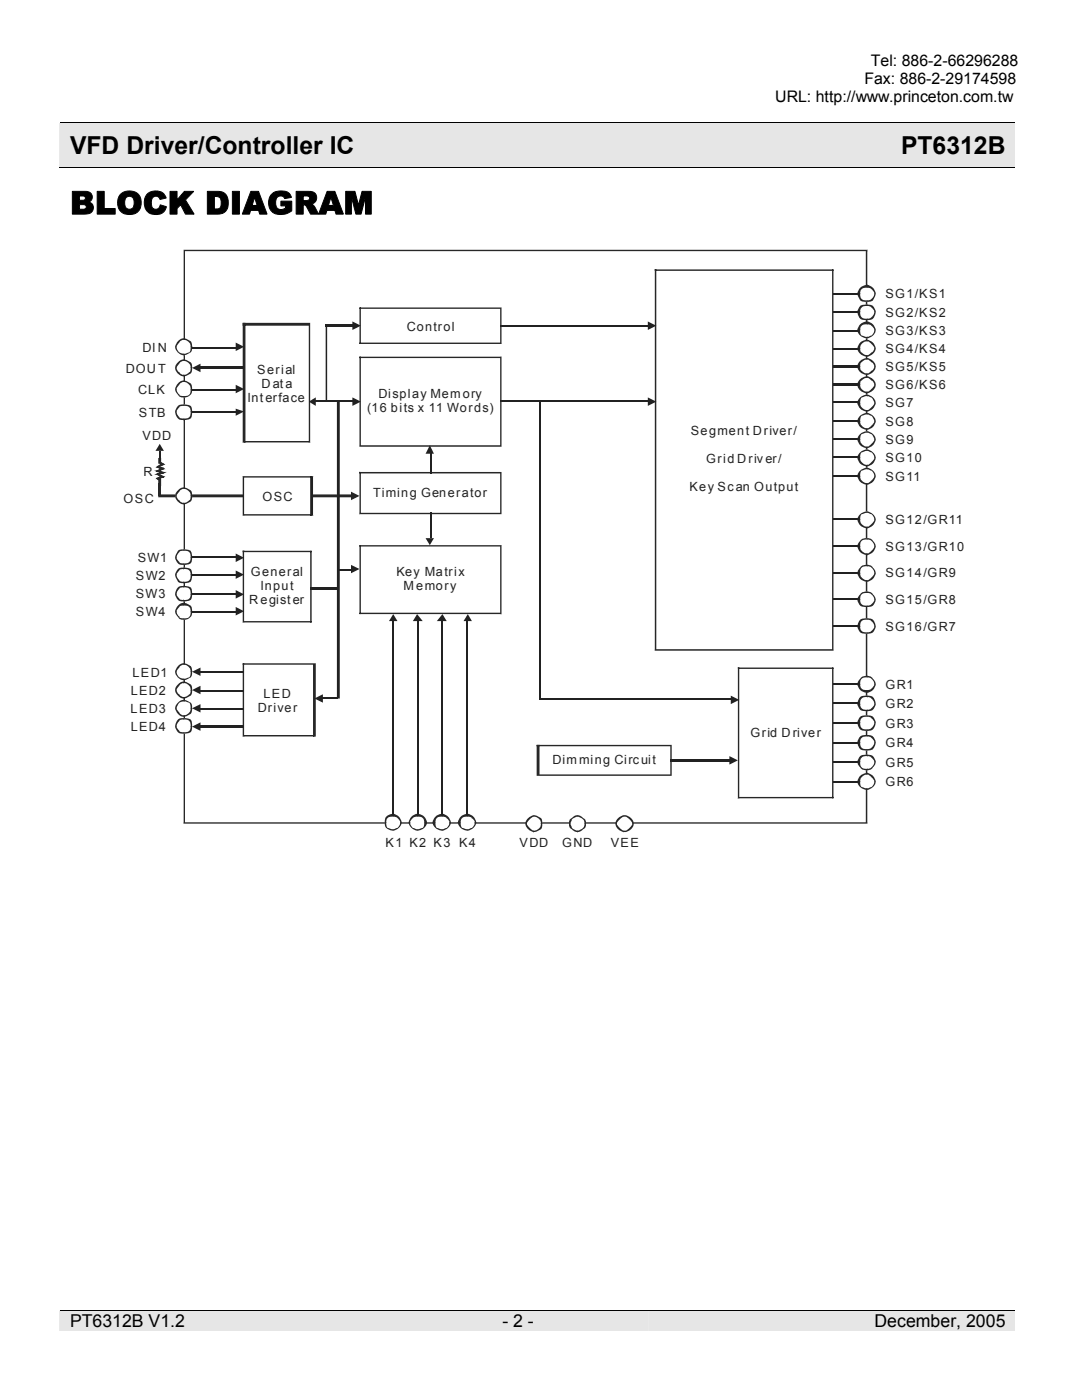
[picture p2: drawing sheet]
<svg xmlns="http://www.w3.org/2000/svg" width="216mm" height="279mm" viewBox="0 0 216 279" stroke-linecap="round" stroke-linejoin="round" font-family="sans-serif">
<g fill="#e6e6e6">
<path d="M11.8 261.6h63.8v4h-63.8z"/>
<path d="M14 261.6h59.7v4h-59.7z"/>
<path d="M75.3 261.6h55.9v4h-55.9z"/>
<path d="M77.5 261.6h51.8v4h-51.8z"/>
<path d="M131 261.6h71.6v4h-71.6z"/>
<path d="M133.1 261.6h67.6v4h-67.6z"/>
</g>
<path d="M12.1 261.5h190.3" fill="none" stroke="#000" stroke-width=".2"/>
<g fill="#e6e6e6">
<path d="M11.8 24.5h129.6v8.9h-129.6z"/>
<path d="M14 26.1h125.5v5.8h-125.5z"/>
<path d="M141.1 24.5h36.8v8.9h-36.8z"/>
<path d="M143.3 26.1h32.7v5.8h-32.7z"/>
<path d="M177.6 24.5h25v8.9h-25z"/>
<path d="M179.8 26.1h20.9v5.8h-20.9z"/>
</g>
<path d="M11.8 33.4h190.8M12.1 24.5h190.3" fill="none" stroke="#000" stroke-width=".2"/>
<path d="M70 98.1l1.7 .9-1.7 .8 1.7-.8-1.7 .8z" fill-rule="evenodd" fill="#23282b"/>
<g fill="#23282b">
<path d="M31.9 98.7h38.4v.6h-38.4l-.3-.3 .3 .3h-.3v-.3z"/>
<path d="M31.6 96.4h.6v2.6h-.6z"/>
<path d="M36.6 49.8h136.5v.3h-136.5zM173.1 49.8v.3zM172.8 50.1h.3v114h-.3zM173.1 164.1v.3zM36.6 164.1h136.5v.3h-136.5zM36.6 164.1v.3zM36.6 50.1h.3v114h-.3z"/>
<path d="M71.7 61.4v.2zM71.7 61.4h28.1v.2h-28.1zM99.8 61.4h.3v.2h-.3zM99.8 61.6h.3v7h-.3zM99.8 68.6h.3zM71.7 68.4h28.1v.2h-28.1zM71.7 61.6h.3v7h-.3zM71.7 61.4h.3v.2h-.3z"/>
<path d="M71.7 71.2v.3zM71.7 71.2h28.1v.3h-28.1zM99.8 71.2h.3zM99.8 71.2h.3v17.7h-.3zM99.8 88.9h.3v.3h-.3zM71.7 88.9h28.1v.3h-28.1zM71.7 88.9v.3zM71.7 71.2h.3v17.7h-.3zM71.7 71.2h.3z"/>
<path d="M71.7 94.2v.3zM71.7 94.2h28.1v.3h-28.1zM99.8 94.2h.3v.3h-.3zM99.8 94.5h.3v7.8h-.3zM99.8 102.3h.3v.3h-.3zM71.7 102.3h28.1v.3h-28.1zM71.7 102.3v.3zM71.7 94.5h.3v7.8h-.3zM71.7 94.2h.3v.3h-.3z"/>
<path d="M71.7 108.8v.3zM71.7 108.8h28.1v.3h-28.1zM99.8 108.8h.3zM99.8 108.8h.3v13.8h-.3zM99.8 122.6h.3zM71.7 122.3h28.1v.3h-28.1zM71.7 108.8h.3v13.8h-.3zM71.7 108.8h.3z"/>
<path d="M48.4 64.4h.3v.6h-.3zM48.7 64.4h12.9v.6h-12.9zM61.6 64.4h.3v.3h-.3zM61.6 64.7h.3v23.6h-.3zM61.6 88.3h.3zM48.7 88h12.9v.3h-12.9zM48.4 88.3h.3zM48.4 64.7h.6v23.6h-.6zM48.4 64.4h.6v.3h-.6z"/>
</g>
<path d="M35.3 68.4a1.77 1.77 0 0 1 3 .8 1.65 1.65 0 0 1-2.1 1.6 1.65 1.65 0 0 1-.9-2.4z" fill-rule="evenodd" fill="#fff"/>
<path d="M38 69.2h.3zM38 69.2h.3v.4a.6 .6 0 0 1-.5 .7l.2-.4zM36.6 70.6l1.4-.3-1 .5-.4 .1zM36.6 70.6v.3zM36.6 70.6v.3zM35.5 70.3l1.1 .3v.3l-.6-.2zM35.5 70.3h.3zM34.9 69.2h.3l.2 .7 .4 .4a1.01 1.01 0 0 1-.9-1.1zM34.9 69.2h.3zM34.9 69.2h.3zM35.5 68.1l.3 .3-.6 .8h-.3zM35.5 68.1l.5-.4 .6-.2v.3l-.5 .2-.3 .4zM36.6 67.5v.3zM36.6 67.5v.3zM36.6 67.5l1.4 .6-.2 .3-.5-.4-.7-.2zM37.8 68.1v.3zM37.8 68.4l.2-.3 .3 .6v.5h-.3zM38 69.2h.3z" fill="#23282b"/>
<path d="M35.3 72.6a1.77 1.77 0 0 1 3 .8 1.72 1.72 0 0 1-1.7 1.4 1.72 1.72 0 0 1-1.7-1.4z" fill-rule="evenodd" fill="#fff"/>
<path d="M38 73.4h.3zM38 73.4h.3v.7l-.3 .4-.2-.2 .2-.3zM36.6 74.8l.7-.1 .5-.4 .2 .2-1 .6h-.4zM36.6 74.8v.3zM36.6 74.8v.3zM35.8 74.3l.3 .4 .5 .1v.3l-.6-.2-.5-.4zM35.8 74.3l-.3 .2zM34.9 73.4h.3l.2 .6 .4 .3-.3 .2-.4-.4zM34.9 73.4h.3zM34.9 73.4h.3zM35.5 72.3l.3 .3-.6 .8h-.3l.2-.6zM35.5 72.3l.5-.4 .6-.2v.3l-.5 .2-.3 .4zM36.6 71.7v.3zM36.6 71.7v.3zM36.6 71.7l1.4 .6-.2 .3-.5-.4-.7-.2zM37.8 72.3v.3zM37.8 72.6l.2-.3 .2 .2 .1 .9h-.3zM38 73.4h.3z" fill="#23282b"/>
<path d="M35.3 76.8a1.76 1.76 0 0 1 1.8-.5 1.76 1.76 0 0 1 1.2 1.3 1.65 1.65 0 0 1-2.1 1.7 1.65 1.65 0 0 1-.9-2.5z" fill-rule="evenodd" fill="#fff"/>
<path d="M38 77.6h.3zM38 77.6h.3v.4a.6 .6 0 0 1-.5 .8l.2-.5zM36.6 79l1.4-.2a1.53 1.53 0 0 1-1.4 .5zM36.6 79v.3zM36.6 79v.3zM35.5 78.8l1.1 .2v.3a.95 .95 0 0 1-1.1-.5zM35.5 78.8h.3zM34.9 77.6h.3l.2 .7 .4 .5a1.01 1.01 0 0 1-.9-1.2zM34.9 77.6h.3zM34.9 77.6h.3zM35.5 76.5l.3 .3-.6 .8h-.3zM35.7 76.3l.9-.4v.3l-.5 .2-.3 .4-.3-.3zM36.6 75.9v.3zM36.6 75.9v.3zM36.6 75.9l.7 .2 .7 .4-.2 .3-.5-.4-.7-.2zM37.8 76.5v.3zM37.8 76.8l.2-.3 .3 .6v.5h-.3zM38 77.6h.3z" fill="#23282b"/>
<path d="M35.3 81.4a1.66 1.66 0 0 1 1.9-.6 1.66 1.66 0 0 1 1.1 1.7 1.66 1.66 0 0 1-2 1.3 1.66 1.66 0 0 1-1.3-2z" fill-rule="evenodd" fill="#fff"/>
<path d="M38 82.1h.3zM38 82.1h.3v.8l-.3 .6-.2-.3 .2-.4zM36.6 83.5h.7l.5-.3 .2 .3-.7 .3h-.7zM36.6 83.5v.3zM36.6 83.5v.3zM35.8 83.2l.3 .3h.5v.3l-.9-.1-.2-.2zM34.9 82.1h.3l.2 .7 .4 .4-.3 .3-.4-.6zM34.9 82.1h.3zM34.9 82.1h.3zM35.5 81l.3 .3-.6 .8h-.3zM35.5 81l.5-.2 .6-.1v.3h-.5l-.3 .3zM36.6 80.7v.3zM36.6 80.7v.3zM36.6 80.7l.7 .1 .7 .2-.2 .3-.5-.3h-.7zM38 81l.3 .6v.5h-.3l-.2-.8zM38 82.1h.3z" fill="#23282b"/>
<path d="M31.9 91.7v.8l.8 .3-1.1 .3 1.1 .5-1.1 .3 1.1 .3-1.1 .6 1.1 .2-1.1 .6 .3 .3v.8v-.8l-.6-.3 1.1-.6-1.1-.2 1.1-.6-1.1-.3 1.1-.3-1.1-.5 1.1-.3-.5-.3z" fill-rule="evenodd" fill="#3a3f43"/>
<path d="M31.3 93.9l1.1 .3v.3l-1.1-.3zM30.8 93.9h.5v.3zM31.3 93.9l.9-.6 .2 .3-1.1 .6zM32.4 93.3l.3 .3h-.3zM31.3 93.1l1.1 .2-.2 .3-.9-.3zM31 93.3l.3-.2v.2zM31.3 93.1l.9-.6 .2 .3-1.1 .5zM32.4 92.5l.3 .3h-.3zM31.9 92.2l.5 .3-.2 .3-.3-.3zM31.6 92.5h.3zM31.6 91.7h.3v.8h-.3zM31.6 91.4h.3v.3h-.3zM31.9 91.4v.3zM31.9 91.4h.3v.3h-.3zM31.9 91.7h.3v.8h-.3zM32.2 92.2l.5 .3v.3l-.8-.3zM32.7 92.5l.3 .3h-.3zM31.6 93.1l1.1-.6v.3l-1.1 .5zM31.3 93.1h.3v.2zM31.6 93.1l1.1 .2v.3l-1.1-.3zM32.7 93.3l.3 .3h-.3zM31.6 93.9l1.1-.6v.3l-1.1 .6zM31 93.9h.6v.3zM31.6 93.9l1.1 .3v.3l-1.1-.3zM32.7 94.2h.6l-.6 .3zM31.6 94.5l1.1-.3v.3l-1.1 .3zM31.3 94.8l.3-.3v.3zM31.6 94.5l1.1 .5v.3l-1.1-.5zM32.7 95h.3l-.3 .3zM31.6 95.3l1.1-.3v.3l-1.1 .3zM31.6 95.3v.3h-.3zM31.9 95.3l.3 .3-.3 .3-.3-.3zM31.9 95.9l.3-.3v.3zM31.9 95.9h.3v.8h-.3zM31.9 96.7h.3v.3h-.3zM31.9 96.7v.3zM31.6 96.7h.3v.3h-.3zM31.6 95.9h.3v.8h-.3zM31.3 95.3l.6 .6h-.3l-.3-.3zM31.3 95.3v.3h-.3zM31.3 95.3l.9-.3 .2 .3-1.1 .3zM32.4 95h.3l-.3 .3zM31.3 94.5l1.1 .5-.2 .3-.9-.5zM30.8 94.8l.5-.3v.3zM31.3 94.5l1.1-.3v.3l-1.1 .3z" fill="#23282b"/>
<path d="M47.9 109.9h14.3v14.3h-14.3z" fill="#fff"/>
<path d="M48.4 109.9h.3v.3h-.3zM48.7 109.9h13.5v.3h-13.5zM61.9 109.9h.3v14.3h-.3zM48.7 124h13.5v.2h-13.5zM48.4 124.2h.3zM48.4 109.9h.3v14.3h-.3zM48.4 109.9h.3z" fill="#23282b"/>
<path d="M35.5 110.2a1.64 1.64 0 0 1 1.9-.3 1.64 1.64 0 0 1 .8 1.8 1.68 1.68 0 0 1-1.9 1 1.68 1.68 0 0 1-1.3-1.8z" fill-rule="evenodd" fill="#fff"/>
<path d="M38 111.3h.3zM38 111.3h.3v.6l-.3 .5-.2-.2zM36.6 112.4h.7l.5-.2 .2 .2-.7 .3h-.7zM36.6 112.4v.3zM36.6 112.4v.3zM35.5 112.4l.3-.2 .3 .2h.5v.3h-.6zM34.9 111.3h.3l.6 .9-.3 .2zM34.9 111.3h.3zM34.9 111.3h.3zM35.5 109.9l.3 .3-.4 .5-.2 .6h-.3zM35.5 109.9l.5-.2 .6-.1v.3l-.5 .1-.3 .2zM36.6 109.6v.3zM36.6 109.6v.3zM36.6 109.6l.7 .1 .7 .2-.2 .3-.5-.2-.7-.1zM37.8 110.2l.2-.3 .3 .7v.7h-.3v-.6zM38 111.3h.3z" fill="#23282b"/>
<path d="M35.3 114a1.65 1.65 0 0 1 1.9-.6 1.65 1.65 0 0 1 1.1 1.7 1.66 1.66 0 0 1-2 1.2 1.66 1.66 0 0 1-1.3-2z" fill-rule="evenodd" fill="#fff"/>
<path d="M38 114.7h.3zM38 114.7h.3v.7l-.3 .7-.2-.3 .2-.4zM36.6 116.1h.7l.5-.3 .2 .3-.7 .2-.7 .1zM36.6 116.1v.3zM36.6 116.1v.3zM35.8 115.8l.3 .3h.5v.3l-.9-.1-.2-.2zM34.9 114.7h.3l.2 .7 .4 .4-.3 .3zM34.9 114.7h.3zM34.9 114.7h.3zM35.5 113.6l.3 .3-.6 .8h-.3zM35.5 113.6l.5-.3h.6v.3h-.5l-.3 .3zM36.6 113.3v.3zM36.6 113.3v.3zM36.6 113.3h.7l.7 .3-.2 .3-.5-.3h-.7zM38 113.6l.3 .5v.6h-.3l-.2-.8zM38 114.7h.3z" fill="#23282b"/>
<path d="M35.5 117.5a1.64 1.64 0 0 1 1.9-.3 1.64 1.64 0 0 1 .8 1.8 1.68 1.68 0 0 1-1.9 1 1.68 1.68 0 0 1-1.3-1.8z" fill-rule="evenodd" fill="#fff"/>
<path d="M38 118.6h.3zM38 118.6h.3v.6l-.3 .5-.2-.2zM36.6 119.7h.7l.5-.2 .2 .2-.7 .3h-.7zM36.6 119.7v.3zM36.6 119.7v.3zM35.8 119.5l.3 .2h.5v.3l-.9-.1-.2-.2zM34.9 118.6h.3l.6 .9-.3 .2zM34.9 118.6h.3zM34.9 118.6h.3zM35.5 117.2l.3 .3-.4 .5-.2 .6h-.3l.2-.8zM35.5 117.2l.5-.2 .6-.1v.3l-.5 .1-.3 .2zM36.6 116.9v.3zM36.6 116.9v.3zM36.6 116.9l.7 .1 .7 .2-.2 .3-.5-.2-.7-.1zM38 117.2l.3 .6v.8h-.3v-.6l-.2-.5zM38 118.6h.3z" fill="#23282b"/>
<path d="M35.3 121.1a1.77 1.77 0 0 1 3 .9 1.65 1.65 0 0 1-2.1 1.6 1.65 1.65 0 0 1-.9-2.5z" fill-rule="evenodd" fill="#fff"/>
<path d="M38 122h.3zM38 122h.3v.4a.59 .59 0 0 1-.5 .7l.2-.4zM37.8 123.1h.2zM36.6 123.4h.7l.7-.3a1.5 1.5 0 0 1-1.4 .6zM36.6 123.4v.3zM36.6 123.4v.3zM35.5 123.1l1.1 .3v.3a.94 .94 0 0 1-1.1-.6zM35.5 123.1h.3zM34.9 122h.3l.2 .7 .4 .4a1 1 0 0 1-.9-1.1zM34.9 122h.3zM34.9 122h.3zM35.5 120.9l.3 .2-.6 .9h-.3zM35.5 120.9l.5-.4 .6-.2v.6h-.5l-.3 .2zM36.6 120.3v.6zM36.6 120.3v.6zM36.6 120.3l1.4 .6-.2 .2-.5-.2h-.7zM38 120.9l.3 .5v.6h-.3l-.2-.9zM38 122h.3z" fill="#23282b"/>
<path d="M48.2 132.7h14.5v14.3h-14.5z" fill="#fff"/>
<path d="M48.4 132.4h.3v.3h-.3zM48.7 132.4h14v.3h-14zM62.7 132.4h.3v.3h-.3zM62.5 132.7h.5v14.3h-.5zM62.7 147h.3zM48.7 146.7h14v.3h-14zM48.4 147h.3zM48.4 132.7h.3v14.3h-.3zM48.4 132.4h.3v.3h-.3z" fill="#23282b"/>
<path d="M35.3 133.2a1.76 1.76 0 0 1 1.8-.5 1.76 1.76 0 0 1 1.2 1.4 1.65 1.65 0 0 1-2.1 1.6 1.65 1.65 0 0 1-.9-2.5z" fill-rule="evenodd" fill="#fff"/>
<path d="M38 134.1h.3zM38 134.1h.3v.3a.61 .61 0 0 1-.5 .8l.2-.5zM37.8 135.2h.2zM36.6 135.5l1.4-.3-1 .5h-.4zM36.6 135.5v.2zM36.6 135.5v.2zM35.5 135.2l1.1 .3v.2l-.6-.1zM35.5 135.2h.3zM34.9 134.1h.3l.2 .6 .4 .5a1.03 1.03 0 0 1-.9-1.1zM34.9 134.1h.3zM34.9 134.1h.3zM35.5 132.9l.3 .3-.6 .9h-.3zM35.5 132.9l.8-.5h.3v.3a.94 .94 0 0 0-.8 .5zM36.6 132.4v.3zM36.6 132.4v.3zM36.6 132.4l1.4 .5-.2 .3a1.39 1.39 0 0 0-1.2-.5zM37.8 132.9v.3zM38 132.9l.3 .6v.6h-.3l-.2-.9zM38 134.1h.3z" fill="#23282b"/>
<path d="M35.3 136.9a1.77 1.77 0 0 1 3 .8 1.72 1.72 0 0 1-1.7 1.4 1.72 1.72 0 0 1-1.7-1.4z" fill-rule="evenodd" fill="#fff"/>
<path d="M38 137.7h.3zM38 137.7h.3v.7l-.3 .4-.2-.2 .2-.4zM36.6 139.1l.7-.2 .5-.3 .2 .2-1 .6h-.4zM36.6 139.1v.3zM36.6 139.1v.3zM35.5 138.8l.3-.2 .3 .3 .5 .2v.3l-.6-.2zM34.9 137.7h.3l.2 .5 .4 .4-.3 .2-.4-.4zM34.9 137.7h.3zM34.9 137.7h.3zM35.5 136.6l.3 .3-.6 .8h-.3l.2-.7zM35.5 136.6l.5-.4 .6-.2v.3l-.5 .2-.3 .4zM36.6 136v.3zM36.6 136v.3zM36.6 136l1.4 .6-.2 .3-.5-.4-.7-.2zM37.8 136.6v.3zM38 136.6l.3 .4v.7h-.3l-.2-.8zM38 137.7h.3z" fill="#23282b"/>
<path d="M35.3 140.5a1.77 1.77 0 0 1 3 .9 1.72 1.72 0 0 1-1.7 1.4 1.72 1.72 0 0 1-1.7-1.4z" fill-rule="evenodd" fill="#fff"/>
<path d="M38 141.4h.3zM38 141.4h.3v.5l-.3 .6-.2-.3zM36.6 142.8l.7-.2 .5-.4 .2 .3-1 .5h-.4zM36.6 142.8v.2zM36.6 142.8v.2zM35.5 142.5l.3-.3 .3 .4 .5 .2v.2a1.39 1.39 0 0 1-1.1-.5zM34.9 141.4h.3l.6 .8-.3 .3zM34.9 141.4h.3zM34.9 141.4h.3zM35.5 140.2h.3l-.6 1.2h-.3l.2-.7zM35.5 140.2l.5-.3 .6-.2v.3zM36.6 139.7v.3zM36.6 139.7v.3zM36.6 139.7l1.4 .5-1.4-.2zM37.8 140.2a.76 .76 0 0 1 .5 1.2h-.3zM38 141.4h.3z" fill="#23282b"/>
<path d="M35.5 143.8a1.62 1.62 0 0 1 2.2-.1 1.62 1.62 0 0 1 .3 2.2 1.77 1.77 0 0 1-3.1-.9l.1-.4z" fill-rule="evenodd" fill="#fff"/>
<g fill="#23282b">
<path d="M38 145h.3zM38 145h.3v.6l-.3 .5-.2-.2zM36.6 146.1h.7l.5-.2 .2 .2-.7 .3h-.7zM36.6 146.1v.3zM36.6 146.1v.3zM35.8 145.9l.3 .2h.5v.3l-.9-.1-.2-.2zM34.9 145h.3l.6 .9-.3 .2zM34.9 145h.3zM34.9 145h.3zM35.5 143.6l.3 .3-.4 .4-.2 .7h-.3l.2-.8zM35.5 143.6l.5-.2 .6-.1v.3h-.5l-.3 .3zM36.6 143.3v.3zM36.6 143.3v.3zM36.6 143.3l.7 .1 .7 .2-.2 .3-.5-.3h-.7zM38 143.6l.3 .6v.8h-.3v-.7l-.2-.4zM38 145h.3z"/>
<path d="M130.7 53.8v.3zM130.7 53.8h35.6v.3h-35.6zM166 53.8h.3v19.1h-.3zM166 72.9h.3v18.8h-.3zM166 91.7h.3v19.1h-.3zM166 110.8h.3v18.8h-.3zM166.3 129.6v.3zM130.7 129.6h35.6v.3h-35.6zM130.7 129.6v.3zM130.7 110.8h.3v18.8h-.3zM130.7 91.7h.3v19.1h-.3zM130.7 72.9h.3v18.8h-.3zM130.7 53.8h.3v19.1h-.3zM130.7 53.8h.3z"/>
<path d="M147.2 133.2h.3v.3h-.3zM147.5 133.2h18.8v.3h-18.8zM166 133.2h.3v26.1h-.3zM147.5 159h18.8v.3h-18.8zM147.2 159.3h.3zM147.2 133.2h.3v26.1h-.3zM147.2 133.2h.3z"/>
<path d="M107.1 148.7h.3v.2h-.3zM107.4 148.7h26.4v.2h-26.4zM133.8 148.7h.2v.2h-.2zM133.8 148.9h.2v5.7h-.2zM133.8 154.6h.2v.2h-.2zM107.4 154.6h26.4v.2h-26.4zM107.1 154.6h.3v.2h-.3zM107.1 148.9h.6v5.7h-.6zM107.1 148.7h.6v.2h-.6z"/>
</g>
<path d="M105.4 163.5a1.57 1.57 0 0 1 1.9-.4 1.57 1.57 0 0 1 .8 1.8 1.52 1.52 0 0 1-2.1 .8 1.52 1.52 0 0 1-.6-2.2z" fill-rule="evenodd" fill="#fff"/>
<path d="M107.9 164.4h.3zM107.9 164.4h.3v.6l-.3 .5-.2-.3zM106.5 165.8l.7-.2 .5-.4 .2 .3-1 .5-.4 .1zM106.5 165.8v.3zM106.5 165.8v.3zM105.7 165.2l.8 .6v.3l-1.1-.6zM104.8 164.4h.3l.6 .8-.3 .3-.4-.5zM104.8 164.4h.3zM104.8 164.4h.3zM105.4 163.3l.3 .2-.6 .9h-.3l.2-.7zM105.4 163.3l1.1-.6v.3l-.8 .5zM106.5 162.7v.3zM106.5 162.7v.3zM106.5 162.7l1.4 .6-.2 .2-.5-.3-.7-.2zM107.9 163.3l.3 .4v.7h-.3l-.2-.9zM107.9 164.4h.3z" fill="#23282b"/>
<path d="M113.9 163.5a1.77 1.77 0 0 1 3 .9 1.72 1.72 0 0 1-1.7 1.4 1.72 1.72 0 0 1-1.7-1.4z" fill-rule="evenodd" fill="#fff"/>
<path d="M116.6 164.4h.3zM116.6 164.4h.3a.95 .95 0 0 1-.5 1.1zM115.2 165.8l1.2-.6a.99 .99 0 0 1-1.2 .9zM115.2 165.8v.3zM115.2 165.8v.3zM114.1 165.2l1.1 .6v.3l-.3-.1a.9 .9 0 0 1-.8-.8zM113.5 164.4h.3l.3 1.1a.95 .95 0 0 1-.6-1.1zM113.5 164.4h.3zM113.5 164.4h.3zM113.8 163.5l.3-.2-.3 1.1h-.3l.1-.7zM114.1 163.3l.5-.4 .6-.2v.3l-1.1 .5zM115.2 162.7v.3zM115.2 162.7v.3zM115.2 162.7h.4a.94 .94 0 0 1 .8 .8l-1.2-.5zM116.4 163.3a.94 .94 0 0 1 .5 1.1h-.3zM116.6 164.4h.3z" fill="#23282b"/>
<path d="M123.3 163.5a1.62 1.62 0 0 1 1.7-.5 1.62 1.62 0 0 1 1.2 1.4 1.55 1.55 0 0 1-1.6 1.4 1.55 1.55 0 0 1-1.5-1.4z" fill-rule="evenodd" fill="#fff"/>
<path d="M126.2 164.4h.2zM126.2 164.4h.2v.3l-.5 .8-.3-.3zM124.8 165.8l.8-.6 .3 .3-.9 .5-.2 .1zM124.5 165.8h.3v.3h-.3zM124.5 165.8v.3zM123.4 165.5l.3-.3 .8 .6v.3zM122.8 164.4h.3l.6 .8-.3 .3-.4-.5zM122.8 164.4h.3zM122.8 164.4h.3zM123.4 163.3l.3 .2-.6 .9h-.3l.2-.7zM123.4 163.3l1.1-.6v.3l-.8 .5zM124.5 162.7v.3zM124.5 162.7h.3v.3h-.3zM124.8 162.7l1.1 .6-.3 .2-.8-.5zM125.9 163.3l.4 .4 .1 .7h-.2l-.6-.9zM126.2 164.4h.2z" fill="#23282b"/>
<circle cx="172.9" cy="65.9" r="1.51" fill="#fff"/>
<path d="M174.5 65.8h.2zM174.5 65.8h.2v.4a.9 .9 0 0 1-.8 .8l.4-.5zM173.1 67.2l1.1-.2-.9 .5h-.2zM173.1 67.2v.3zM173.1 67.2v.3zM171.6 67l1.5 .2v.3l-.9-.2zM171.1 65.8h.5l.1 .7 .2 .5a.98 .98 0 0 1-.8-1.2zM171.1 65.8h.5zM171.1 65.8h.5zM171.6 64.7l.3 .3-.2 .3-.1 .5h-.5zM171.6 64.7l.6-.4 .9-.1v.5l-.7 .1-.5 .2zM173.1 64.2v.5zM173.1 64.2v.5zM173.1 64.2l1.1 .5-.3 .3-.8-.3zM173.9 65h.3zM173.9 65l.3-.3 .5 1.1h-.2zM174.5 65.8h.2z" fill="#23282b"/>
<path d="M171.7 68.6a1.52 1.52 0 0 1 1.9-.4 1.52 1.52 0 0 1 .8 1.8 1.55 1.55 0 0 1-1.9 .8 1.55 1.55 0 0 1-1-1.8z" fill-rule="evenodd" fill="#fff"/>
<path d="M174.5 69.5h.2zM174.5 69.5h.2l-.1 .7-.4 .4-.3-.3a.94 .94 0 0 0 .6-.8zM173.1 70.9l.8-.6 .3 .3-.9 .5-.2 .1zM173.1 70.9v.3zM173.1 70.9v.3zM171.6 70.6l.3-.3 .5 .4 .7 .2v.3l-.9-.2zM171.1 69.5h.5l.1 .5 .2 .3-.3 .3-.3-.4zM171.1 69.5h.5zM171.1 69.5h.5zM171.6 68.4l.3 .2-.2 .3-.1 .6h-.5zM171.6 68.4l.6-.4 .9-.2v.3l-.7 .2-.5 .3zM173.1 67.8v.3zM173.1 67.8v.3zM173.1 67.8l1.1 .6-.3 .2-.8-.5zM173.9 68.6l.3-.2 .5 1.1h-.2zM174.5 69.5h.2z" fill="#23282b"/>
<path d="M171.7 72.3a1.51 1.51 0 0 1 2.1-.4 1.51 1.51 0 0 1 .4 2.1 1.57 1.57 0 0 1-1.9 .4 1.57 1.57 0 0 1-.8-1.7z" fill-rule="evenodd" fill="#fff"/>
<path d="M174.5 73.2h.2zM174.5 73.2h.2l-.1 .6-.4 .5-.3-.3a.91 .91 0 0 0 .6-.8zM173.1 74.5l.8-.5 .3 .3-.9 .5h-.2zM173.1 74.5v.3zM173.1 74.5v.3zM171.6 74.3l.3-.3a1.39 1.39 0 0 0 1.2 .5v.3h-.5zM171.1 73.2h.5l.1 .5 .2 .3-.3 .3-.3-.5zM171.1 73.2h.5zM171.1 73.2h.5zM171.6 72l.3 .3-.2 .3-.1 .6h-.5l.2-.7zM171.6 72l.6-.4 .9-.1v.2l-.7 .2-.5 .4zM173.1 71.5v.2zM173.1 71.5v.2zM173.1 71.5l1.1 .5-.3 .3-.8-.6zM173.9 72.3l.3-.3 .4 .5 .1 .7h-.2a.92 .92 0 0 0-.6-.9zM174.5 73.2h.2z" fill="#23282b"/>
<path d="M171.7 75.9a1.52 1.52 0 0 1 1.9-.4 1.52 1.52 0 0 1 .8 1.8 1.55 1.55 0 0 1-1.9 .8 1.55 1.55 0 0 1-1-1.8z" fill-rule="evenodd" fill="#fff"/>
<path d="M174.5 76.8h.2zM174.5 76.8h.2v.4l-.5 .7-.3-.3zM173.1 78.2l.8-.6 .3 .3-.9 .5-.2 .1zM173.1 78.2v.3zM173.1 78.2v.3zM171.6 77.9l.3-.3 .5 .4 .7 .2v.3l-.9-.2zM171.1 76.8h.5l.1 .6 .2 .2-.3 .3-.3-.4zM171.1 76.8h.5zM171.1 76.8h.5zM171.6 75.7l.3 .2-.2 .4-.1 .5h-.5l.2-.7zM171.6 75.7h.3zM171.6 75.7l.6-.4 .9-.2v.3l-.7 .2-.5 .3zM173.1 75.1v.3zM173.1 75.1v.3zM173.1 75.1l1.1 .6-.3 .2-.8-.5zM173.9 75.9l.3-.2zM173.9 75.9l.3-.2 .4 .4 .1 .7h-.2a.94 .94 0 0 0-.6-.9zM174.5 76.8h.2z" fill="#23282b"/>
<circle cx="172.9" cy="80.3" r="1.51" fill="#fff"/>
<path d="M174.5 80.4h.2zM174.5 80.4h.2v.3l-.5 .9-.3-.3zM173.1 81.9l.8-.6 .3 .3-.9 .5h-.2zM173.1 81.9v.2zM173.1 81.9v.2zM171.6 81.6l.3-.3 .5 .4 .7 .2v.2l-.9-.1zM171.1 80.4h.5l.1 .6 .2 .3-.3 .3zM171.1 80.4h.5zM171.1 80.4h.5zM171.6 79.3h.3l-.2 .6-.1 .5h-.5l.2-.6zM171.6 79.3h.3zM171.6 79.3l.6-.4 .9-.1v.2zM173.1 78.8v.2zM173.1 78.8v.2zM173.1 78.8l1.1 .5-1.1-.3zM173.9 79.3h.3zM173.9 79.3a1 1 0 0 1 .8 1.1h-.2zM174.5 80.4h.2z" fill="#23282b"/>
<circle cx="172.9" cy="84" r="1.51" fill="#fff"/>
<path d="M174.5 84.1h.2zM174.5 84.1h.2v.2l-.5 .9-.3-.3zM173.1 85.5l.8-.6 .3 .3-.9 .5-.2 .1zM173.1 85.5v.3zM173.1 85.5v.3zM171.6 85.2l.3-.3 .5 .4 .7 .2v.3l-.9-.2zM171.9 84.9v.3zM171.1 84.1h.5l.1 .6 .2 .2-.3 .3zM171.1 84.1h.5zM171.1 84.1h.5zM171.6 83h.3l-.2 .5-.1 .6h-.5l.2-.7zM171.6 83h.3zM171.6 83l.6-.4 .9-.2v.3zM173.1 82.4v.3zM173.1 82.4v.3zM173.1 82.4l1.1 .6-1.1-.3zM173.9 83h.3zM173.9 83a.97 .97 0 0 1 .8 1.1h-.2zM174.5 84.1h.2z" fill="#23282b"/>
<circle cx="172.9" cy="87.6" r="1.51" fill="#fff"/>
<path d="M174.5 87.7h.2zM174.5 87.7h.2v.3l-.5 .9-.3-.3zM173.1 89.2l.8-.6 .3 .3-.9 .5h-.2zM173.1 89.2v.2zM173.1 89.2v.2zM171.6 88.9l.3-.3 .5 .4 .7 .2v.2l-.9-.1zM171.9 88.6v.3zM171.1 87.7h.5l.1 .6 .2 .3-.3 .3zM171.1 87.7h.5zM171.1 87.7h.5zM171.6 86.6h.3l-.2 .6-.1 .5h-.5l.2-.6zM171.6 86.6h.3zM171.6 86.6l.6-.4 .9-.1v.2zM173.1 86.1v.2zM173.1 86.1v.2zM173.1 86.1l1.1 .5-1.1-.3zM173.9 86.6h.3zM173.9 86.6a.98 .98 0 0 1 .8 1.1h-.2zM174.5 87.7h.2z" fill="#23282b"/>
<circle cx="172.9" cy="91.3" r="1.51" fill="#fff"/>
<path d="M174.5 91.4h.2zM174.5 91.4h.2v.2l-.5 .9-.3-.3zM173.1 92.8l.8-.6 .3 .3-.9 .5-.2 .1zM173.1 92.8v.3zM173.1 92.8v.3zM171.9 92.2a1.39 1.39 0 0 0 1.2 .6v.3l-.9-.2-.6-.4zM171.9 92.2v.3zM171.1 91.4h.5l.1 .5 .2 .3-.3 .3zM171.1 91.4h.5zM171.1 91.4h.5zM171.6 90.3h.3l-.2 .4-.1 .7h-.5l.2-.7zM171.6 90.3l.6-.4 .9-.2v.3zM173.1 89.7v.3zM173.1 89.7v.3zM173.1 89.7l1.1 .6-1.1-.3zM173.9 90.3a.97 .97 0 0 1 .8 1.1h-.2a1.39 1.39 0 0 0-.6-1.1zM174.5 91.4h.2z" fill="#23282b"/>
<path d="M171.7 61.5a1.51 1.51 0 0 1 2.4-.1 1.51 1.51 0 0 1-.6 2.3 1.51 1.51 0 0 1-2.1-1.1v-.4z" fill-rule="evenodd" fill="#fff"/>
<path d="M174.5 62.2h.2zM174.5 62.2h.2l-.1 .8-.4 .6-.3-.3a1.39 1.39 0 0 0 .6-1.1zM173.1 63.6l.5-.1 .3-.2 .3 .3-1.1 .3zM173.1 63.6v.3zM173.1 63.6v.3zM171.6 63.6l.3-.3 .5 .3h.7v.3l-.9-.1zM171.1 62.2h.5l.1 .7 .2 .4-.3 .3-.3-.6zM171.1 62.2h.5zM171.1 62.2h.5zM171.6 61.1l.3 .3-.2 .2-.1 .6h-.5zM171.6 61.1l.3 .3zM171.6 61.1l.6-.3h.9v.3h-.7l-.5 .3zM173.1 60.8v.3zM173.1 60.8v.3zM173.1 60.8l1.1 .3-.3 .3-.3-.2-.5-.1zM173.9 61.4h.3zM174.2 61.1l.5 1.1h-.2l-.6-.8zM174.5 62.2h.2z" fill="#23282b"/>
<circle cx="172.9" cy="94.9" r="1.51" fill="#fff"/>
<path d="M174.5 95h.2zM174.5 95h.2v.3l-.5 .9-.3-.3zM173.1 96.4l.8-.5 .3 .3-.9 .5h-.2zM173.1 96.4v.3zM173.1 96.4v.3zM171.6 96.2l.3-.3 .5 .4 .7 .1v.3l-.9-.2zM171.1 95h.5l.1 .6 .2 .3-.3 .3zM171.1 95h.5zM171.1 95h.5zM171.6 93.9h.3l-.2 .5-.1 .6h-.5l.2-.6zM171.6 93.9l.6-.4 .9-.2v.3zM173.1 93.3v.3zM173.1 93.3v.3zM173.1 93.3l1.1 .6-1.1-.3zM173.9 93.9a.98 .98 0 0 1 .8 1.1h-.2l-.2-.6zM174.5 95h.2z" fill="#23282b"/>
<circle cx="172.9" cy="58.6" r="1.51" fill="#fff"/>
<path d="M174.5 58.5h.2zM174.5 58.5h.2v.4l-.5 1-.3-.2 .4-.5zM174.2 59.7v.2zM173.1 59.9l.8-.2 .3 .2-.6 .3h-.5zM173.1 59.9v.3zM173.1 59.9v.3zM171.6 59.9l.3-.2 .5 .2h.7v.3h-.9zM171.1 58.5h.5l.1 .7 .2 .5-.3 .2zM171.1 58.5h.5zM171.1 58.5h.5zM171.6 57.4l.3 .3-.2 .3-.1 .5h-.5zM171.6 57.4l.6-.4 .9-.1v.5l-.7 .1-.5 .2zM173.1 56.9v.5zM173.1 56.9v.5zM173.1 56.9l1.1 .5-.3 .3-.8-.3zM173.9 57.7l.3-.3 .5 1.1h-.2zM174.5 58.5h.2z" fill="#23282b"/>
<circle cx="173" cy="103.6" r="1.51" fill="#fff"/>
<path d="M174.5 103.7h.2zM174.5 103.7h.2v.3l-.5 .9-.3-.3zM173.1 105.1l.8-.5 .3 .3-.9 .5h-.2zM173.1 105.1v.3zM173.1 105.1v.3zM171.6 104.9l.3-.3 .5 .4 .7 .1v.3l-.9-.2zM171.1 103.7h.5l.1 .6 .2 .3-.3 .3zM171.1 103.7h.5zM171.1 103.7h.5zM171.6 102.6h.3l-.2 .5-.1 .6h-.5l.2-.6zM171.6 102.6l.6-.4 .9-.1v.2zM173.1 102.1v.2zM173.1 102.1v.2zM173.1 102.1l1.1 .5-1.1-.3zM173.9 102.6a.98 .98 0 0 1 .8 1.1h-.2l-.2-.6zM174.5 103.7h.2z" fill="#23282b"/>
<circle cx="173" cy="109" r="1.51" fill="#fff"/>
<path d="M174.5 109.1h.2zM174.5 109.1h.2v.2l-.5 .9-.3-.3zM173.1 110.5l.8-.6 .3 .3-.9 .5-.2 .1zM173.1 110.5v.3zM173.1 110.5v.3zM171.6 110.2l.3-.3 .5 .4 .7 .2v.3l-.9-.2zM171.1 109.1h.5l.1 .5 .2 .3-.3 .3zM171.1 109.1h.5zM171.1 109.1h.5zM171.6 107.9h.3l-.2 .5-.1 .7h-.5l.2-.7zM171.6 107.9h.3zM171.9 107.6l1.2-.2v.3l-1.5 .2zM173.1 107.4v.3zM173.1 107.4v.3zM173.1 107.4a1.14 1.14 0 0 1 1.1 .5l-1.1-.2zM173.9 107.9h.3zM173.9 107.9a.98 .98 0 0 1 .8 1.2h-.2l-.2-.7zM174.5 109.1h.2z" fill="#23282b"/>
<circle cx="173" cy="114.3" r="1.51" fill="#fff"/>
<path d="M174.5 114.4h.2zM174.5 114.4h.2v.3l-.5 .8-.3-.2zM173.1 115.8l.8-.5 .3 .2-.9 .5-.2 .1zM173.1 115.8v.3zM173.1 115.8v.3zM171.6 115.5l.3-.2 .5 .3 .7 .2v.3l-.9-.2zM171.1 114.4h.5l.1 .6 .2 .3-.3 .2zM171.1 114.4h.5zM171.1 114.4h.5zM171.6 113.3h.3l-.2 .4-.1 .7h-.5l.2-.7zM171.9 113l1.2-.3v.3l-1.5 .3zM173.1 112.7v.3zM173.1 112.7v.3zM173.1 112.7a1.14 1.14 0 0 1 1.1 .6l-1.1-.3zM173.9 113.3a.98 .98 0 0 1 .8 1.1h-.2l-.2-.7zM174.5 114.4h.2z" fill="#23282b"/>
<circle cx="173" cy="119.6" r="1.51" fill="#fff"/>
<path d="M174.5 119.7h.2zM174.5 119.7h.2v.3l-.5 .9-.3-.3zM173.1 120.9l.8-.3 .3 .3-1.1 .2zM173.1 120.9v.2zM173.1 120.9v.2zM171.6 120.9l.3-.3 .5 .2 .7 .1v.2h-.9zM171.1 119.7h.5l.1 .6 .2 .3-.3 .3zM171.1 119.7h.5zM171.1 119.7h.5zM171.6 118.6h.3l-.2 .5-.1 .6h-.5l.2-.6zM171.9 118.3l1.2-.2v.2l-1.5 .3zM173.1 118.1v.2zM173.1 118.1v.2zM173.1 118.1a1.14 1.14 0 0 1 1.1 .5l-1.1-.3zM173.9 118.6h.3zM173.9 118.6a.98 .98 0 0 1 .8 1.1h-.2l-.2-.6zM174.5 119.7h.2z" fill="#23282b"/>
<path d="M171.9 123.9a1.5 1.5 0 0 1 2.2 .1 1.5 1.5 0 0 1-.2 2.2 1.5 1.5 0 0 1-2.2-.4 1.24 1.24 0 0 1 .2-1.9z" fill-rule="evenodd" fill="#fff"/>
<path d="M174.5 125.1h.2zM174.5 125.1h.2v.2l-.5 .9-.3-.3zM173.1 126.2l.8-.3 .3 .3-1.1 .3zM173.1 126.2v.3zM173.1 126.2v.3zM171.6 126.2l.3-.3 .5 .3h.7v.3l-.9-.1zM171.1 125.1h.5l.1 .5 .2 .3-.3 .3zM171.1 125.1h.5zM171.1 125.1h.5zM171.6 123.7l.3 .3-.2 .4-.1 .7h-.5l.2-.8zM171.6 123.7l.6-.3h.9v.3h-.7l-.5 .3zM173.1 123.4v.3zM173.1 123.4v.3zM173.1 123.4l1.1 .3-.3 .3-.8-.3zM173.9 124h.3zM173.9 124l.3-.3 .2 .2 .3 1.2h-.2l-.2-.7zM174.5 125.1h.2z" fill="#23282b"/>
<path d="M166.3 58.7h5.1M166.3 66h5.1M166.3 69.6h5.1" fill="none" stroke="#24211d" stroke-width=".28"/>
<path d="M166.3 62.3h5.1" fill="none" stroke="#24211d" stroke-width=".3"/>
<g fill="#24211d">
<path d="M166.3 72.9h5.1v.5h-5.1z"/>
<path d="M166.3 76.5h5.1v.6h-5.1z"/>
</g>
<path d="M166.3 80.3h5.1M166.3 84h5.1M166.3 87.6h5.1M166.3 94.9h5.1M166.3 103.6h5.1M166.3 108.9h5.1M166.3 114.3h5.1M166.3 119.6h5.1M166.3 124.9h5.1" fill="none" stroke="#24211d" stroke-width=".28"/>
<path d="M166.3 91.2h5.1" fill="none" stroke="#24211d" stroke-width=".3"/>
<circle cx="172.9" cy="136.5" r="1.51" fill="#fff"/>
<path d="M174.5 136.6h.2zM174.5 136.6h.2v.2l-.5 .9-.3-.3zM173.1 137.7l.8-.3 .3 .3-1.1 .6zM173.1 137.7v.6zM173.1 137.7v.6zM171.6 137.7l.3-.3 .5 .3h.7v.6l-.9-.2zM171.1 136.6h.5l.1 .5 .2 .3-.3 .3zM171.1 136.6h.5zM171.1 136.6h.5zM171.6 135.5h.3l-.2 .4-.1 .7h-.5l.2-.7zM171.9 135.1l1.2-.2v.3l-1.5 .3zM173.1 134.9v.3zM173.1 134.9v.3zM173.1 134.9a1.13 1.13 0 0 1 1.1 .6l-1.1-.3zM173.9 135.5a.97 .97 0 0 1 .8 1.1h-.2a1.39 1.39 0 0 0-.6-1.1zM174.5 136.6h.2z" fill="#23282b"/>
<path d="M171.9 139.4a1.5 1.5 0 0 1 2.2 0 1.5 1.5 0 0 1-.2 2.2 1.5 1.5 0 0 1-2.2-.3 1.24 1.24 0 0 1 .2-1.9z" fill-rule="evenodd" fill="#fff"/>
<path d="M174.5 140.5h.2zM174.5 140.5h.2v.3l-.5 .8-.3-.2zM173.1 141.6h.5l.3-.2 .3 .2-1.1 .3zM173.1 141.6v.3zM173.1 141.6v.3zM171.6 141.6l.3-.2 .5 .2h.7v.3h-.9zM171.1 140.5h.5l.1 .6 .2 .3-.3 .2zM171.1 140.5h.5zM171.1 140.5h.5zM171.6 139.1l.3 .3-.2 .5-.1 .6h-.5l.2-.8zM171.6 139.1l.6-.2 .9-.1v.3h-.7l-.5 .3zM173.1 138.8v.3zM173.1 138.8v.3zM173.1 138.8l1.1 .3-.3 .3-.3-.2-.5-.1zM173.9 139.4h.3zM174.2 139.1l.5 1v.4h-.2a1.39 1.39 0 0 0-.6-1.1zM174.5 140.5h.2z" fill="#23282b"/>
<circle cx="172.9" cy="144.3" r="1.51" fill="#fff"/>
<path d="M174.5 144.2h.2zM174.5 144.2h.2l-.1 .8-.4 .6-.3-.3a1.39 1.39 0 0 0 .6-1.1zM173.1 145.6l.8-.3 .3 .3-.6 .2-.5 .1zM173.1 145.6v.3zM173.1 145.6v.3zM171.6 145.6l.3-.3 .5 .2 .7 .1v.3l-.9-.1zM171.1 144.2h.5l.1 .6 .2 .5-.3 .3-.3-.6zM171.1 144.2h.5zM171.1 144.2h.5zM171.6 143l.3 .3-.2 .3-.1 .6h-.5zM171.6 143l.6-.2h.9v.2l-.7 .1-.5 .2zM173.1 142.8v.2zM173.1 142.8v.2zM173.1 142.8l1.1 .2-.3 .3-.8-.3zM173.9 143.3h.3zM173.9 143.3l.3-.3 .5 1.2h-.2zM174.5 144.2h.2z" fill="#23282b"/>
<circle cx="172.9" cy="148.2" r="1.51" fill="#fff"/>
<path d="M174.5 148.1h.2zM174.5 148.1h.2v.4l-.5 1-.3-.3 .4-.4zM174.2 149.2v.3zM173.1 149.5l.8-.3 .3 .3-1.1 .3zM173.1 149.5v.3zM173.1 149.5v.3zM171.6 149.5l.3-.3 .5 .3h.7v.3l-.9-.1zM171.1 148.1h.5l.1 .7 .2 .4-.3 .3-.3-.6zM171.1 148.1h.5zM171.1 148.1h.5zM171.6 147l.3 .3-.2 .2-.1 .6h-.5zM171.6 147l.6-.3h.9v.3h-.7l-.5 .3zM173.1 146.7v.3zM173.1 146.7v.3zM173.1 146.7h.5l.6 .3-.3 .3-.8-.3zM173.9 147.3l.3-.3 .5 1.1h-.2zM174.5 148.1h.2z" fill="#23282b"/>
<circle cx="172.9" cy="152.1" r="1.51" fill="#fff"/>
<path d="M174.5 152h.2zM174.5 152h.2v.4a.89 .89 0 0 1-.8 .7 1.39 1.39 0 0 0 .6-1.1zM173.1 153.4l1.1-.3a1.13 1.13 0 0 1-1.1 .6zM173.1 153.4v.3zM173.1 153.4v.3zM171.6 153.1l.8 .3h.7v.3a1.35 1.35 0 0 1-1.5-.6zM171.1 152h.5l.1 .7 .2 .4a.97 .97 0 0 1-.8-1.1zM171.1 152h.5zM171.1 152h.5zM171.6 150.9l.3 .3-.2 .3-.1 .5h-.5zM171.6 150.9l.3 .3zM171.6 150.9l.6-.2 .9-.1v.3h-.7l-.5 .3zM173.1 150.6v.3zM173.1 150.6v.3zM173.1 150.6l1.1 .3-.3 .3-.3-.2-.5-.1zM173.9 151.2h.3zM174.2 150.9l.5 1.1h-.2l-.6-.8zM174.5 152h.2z" fill="#23282b"/>
<path d="M171.7 155.1a1.52 1.52 0 0 1 1.9-.4 1.52 1.52 0 0 1 .8 1.7 1.55 1.55 0 0 1-1.9 .9 1.55 1.55 0 0 1-1-1.8z" fill-rule="evenodd" fill="#fff"/>
<path d="M174.5 156h.2zM174.5 156h.2v.3a.89 .89 0 0 1-.8 .8 1.39 1.39 0 0 0 .6-1.1zM173.1 157.4l1.1-.3-.9 .5h-.2zM173.1 157.4v.2zM173.1 157.4v.2zM171.6 157.1l1.5 .3v.2l-.9-.1zM171.1 156h.5l.1 .6 .2 .5a.97 .97 0 0 1-.8-1.1zM171.1 156h.5zM171.1 156h.5zM171.6 154.8l.3 .3-.2 .3-.1 .6h-.5zM171.6 154.8l.6-.4 .9-.1v.3l-.7 .1-.5 .4zM173.1 154.3v.3zM173.1 154.3v.3zM173.1 154.3l1.1 .5-.3 .3-.8-.5zM173.9 155.1l.3-.3zM173.9 155.1l.3-.3 .5 1.2h-.2zM174.5 156h.2z" fill="#23282b"/>
<path d="M166.3 136.5h5.1M166.3 144.3h5.1M166.3 148.2h5.1M166.3 156.1h5.1" fill="none" stroke="#24211d" stroke-width=".28"/>
<path d="M166.3 140.4h5.1M166.3 152.2h5.1" fill="none" stroke="#24211d" stroke-width=".3"/>
<path d="M31.9 90h.3v1.9h-.3z" fill="#24211d"/>
<path d="M31.9 88.6l.8 1.4h-1.7z" fill-rule="evenodd" fill="#24211d"/>
<circle cx="78.4" cy="164.2" r="1.51" fill="#fff"/>
<path d="M79.9 164.1h.2zM79.9 164.1h.2v.4a.93 .93 0 0 1-.8 .7l.4-.4zM78.5 165.5l1.1-.3-.9 .5-.2 .1zM78.5 165.5v.3zM78.5 165.5v.3zM77.1 165.2l1.4 .3v.3l-.8-.2zM76.8 164.1h.3v.7l.2 .4a.76 .76 0 0 1-.5-1.1zM76.8 164.1h.3zM76.8 164.1h.3zM77.1 163l.2 .3-.2 .8h-.3v-.6zM77.1 163l.6-.4 .8-.2v.6h-.7l-.5 .3zM78.5 162.4v.6zM78.5 162.4v.6zM78.5 162.4l1.1 .6-.3 .3-.8-.3zM79.6 163l.5 1.1h-.2l-.6-.8zM79.9 164.1h.2z" fill="#23282b"/>
<circle cx="83.3" cy="164.2" r="1.59" fill="#fff"/>
<path d="M84.6 164.1h.6zM84.6 164.1h.6l-.1 .4a.93 .93 0 0 1-.8 .7l.3-.4zM83.2 165.5l1.4-.3-1 .5-.4 .1zM83.2 165.5v.3zM83.2 165.5v.3zM82.1 165.2l1.1 .3v.3zM81.6 164.1h.2l.2 .7 .4 .4a1.01 1.01 0 0 1-.8-1.1zM81.6 164.1h.2zM81.6 164.1h.2zM82.1 163l.3 .3-.6 .8h-.2zM82.1 163l1.1-.6v.6l-.8 .3zM83.2 162.4v.6zM83.2 162.4v.6zM83.2 162.4l.8 .2 .6 .4-.3 .3-.4-.3h-.7zM84.3 163.3l.3-.3 .6 1.1h-.6v-.6zM84.6 164.1h.6z" fill="#23282b"/>
<circle cx="88.1" cy="164.2" r="1.55" fill="#fff"/>
<path d="M89.7 164.1h.3zM89.7 164.1h.3l-.1 .4a.93 .93 0 0 1-.8 .7l.4-.4zM88.3 165.5l1.1-.3-.9 .5-.2 .1zM88.3 165.5v.3zM88.3 165.5v.3zM86.9 165.2l1.4 .3v.3l-.8-.2zM86.3 164.1h.6v.7l.3 .4a1.01 1.01 0 0 1-.9-1.1zM86.3 164.1h.6zM86.3 164.1h.6zM86.9 163l.3 .3-.3 .8h-.6l.2-.6zM86.9 163l.6-.4 .8-.2v.6h-.7l-.4 .3zM88.3 162.4v.6zM88.3 162.4v.6zM88.3 162.4l1.1 .6-.3 .3-.8-.3zM89.1 163.3h.3zM89.4 163l.6 1.1h-.3l-.6-.8zM89.7 164.1h.3z" fill="#23282b"/>
<circle cx="93.2" cy="164.2" r="1.51" fill="#fff"/>
<path d="M94.7 164.1h.3zM94.7 164.1h.3v.4a.93 .93 0 0 1-.8 .7l.4-.4zM93.3 165.5l1.2-.3-.9 .5-.3 .1zM93.3 165.5v.3zM93.3 165.5v.3zM91.9 165.2l1.4 .3v.3l-.8-.2zM91.4 164.1h.5l.1 .7 .2 .4a1 1 0 0 1-.8-1.1zM91.4 164.1h.5zM91.4 164.1h.5zM91.9 163l.3 .3-.2 .2-.1 .6h-.5zM91.9 163l.6-.4 .8-.2v.6h-.6l-.5 .3zM93.3 162.4v.6zM93.3 162.4v.6zM93.3 162.4l1.2 .6-.3 .3-.9-.3zM94.2 163.3h.3zM94.2 163.3l.3-.3 .5 1.1h-.3zM94.7 164.1h.3z" fill="#23282b"/>
<path d="M38.3 69.4h8.7" fill="none" stroke="#24211d" stroke-width=".28"/>
<g fill="#24211d">
<path d="M47 68.4l1.7 .8-1.7 .9v-1.7l1.7 .8z" fill-rule="evenodd"/>
<path d="M38.3 73.4l1.7-.8v1.7z" fill-rule="evenodd"/>
</g>
<path d="M39.7 73.2h9v.5h-9z" fill="#24211d"/>
<path d="M38.3 77.8h8.7" fill="none" stroke="#24211d" stroke-width=".28"/>
<path d="M47 76.8l1.7 .8-1.7 .9v-1.7l1.7 .8z" fill-rule="evenodd" fill="#24211d"/>
<path d="M38.3 82.3h8.7" fill="none" stroke="#24211d" stroke-width=".28"/>
<path d="M47 81.6l1.7 .5-1.7 .9v-1.4l1.7 .5z" fill-rule="evenodd" fill="#24211d"/>
<path d="M35.3 98.1a1.76 1.76 0 0 1 1.8-.5 1.76 1.76 0 0 1 1.2 1.4 1.72 1.72 0 0 1-1.7 1.4 1.72 1.72 0 0 1-1.7-1.4z" fill-rule="evenodd" fill="#fff"/>
<path d="M38 99h.3zM38 99h.3v.6l-.3 .5-.2-.3 .2-.3zM36.6 100.4l.7-.2 .5-.4 .2 .3-1 .5h-.4zM36.6 100.4v.2zM36.6 100.4v.2zM35.8 99.8l.3 .4 .5 .2v.2l-.6-.1-.5-.4zM35.8 99.8l-.3 .3zM34.9 99h.3l.2 .5 .4 .3-.3 .3-.4-.5zM34.9 99h.3zM34.9 99h.3zM35.5 97.9l.3 .2-.6 .9h-.3l.2-.7zM35.7 97.6l.9-.3v.3l-.5 .1-.3 .4-.3-.2zM36.6 97.3v.3zM36.6 97.3v.3zM36.6 97.3l.7 .2 .7 .4-.2 .2-.5-.4-.7-.1zM37.8 97.9v.2zM37.8 98.1l.2-.2 .2 .2 .1 .9h-.3zM38 99h.3z" fill="#23282b"/>
<path d="M38.3 111.2h8.7" fill="none" stroke="#24211d" stroke-width=".28"/>
<path d="M47 110.5l1.7 .8-1.7 .9v-1.7l1.7 .8z" fill-rule="evenodd" fill="#24211d"/>
<path d="M38.3 114.8h8.7" fill="none" stroke="#24211d" stroke-width=".3"/>
<path d="M47 113.9l1.7 .8-1.7 .8v-1.6l1.7 .8z" fill-rule="evenodd" fill="#24211d"/>
<path d="M38.3 118.5h8.7" fill="none" stroke="#24211d" stroke-width=".28"/>
<path d="M47 117.8l1.7 .8-1.7 .9v-1.7l1.7 .8z" fill-rule="evenodd" fill="#24211d"/>
<path d="M38.3 122.1h8.7" fill="none" stroke="#24211d" stroke-width=".3"/>
<path d="M47 121.1l1.7 .9-1.7 .8v-1.7l1.7 .9z" fill-rule="evenodd" fill="#24211d"/>
<path d="M39.7 134.2h9" fill="none" stroke="#24211d" stroke-width=".28"/>
<path d="M38.3 134.1l1.7-.9v1.7z" fill-rule="evenodd" fill="#24211d"/>
<path d="M39.7 137.8h9" fill="none" stroke="#24211d" stroke-width=".28"/>
<path d="M38.3 137.7l1.7-.8v1.7z" fill-rule="evenodd" fill="#24211d"/>
<path d="M39.7 141.5h9" fill="none" stroke="#24211d" stroke-width=".3"/>
<g fill="#24211d">
<path d="M38.3 141.4l1.7-.9v1.7z" fill-rule="evenodd"/>
<path d="M38.3 145l1.7-.8v1.7z" fill-rule="evenodd"/>
<path d="M61.6 80.2l1.4-.9v1.7l-1.4-.8 1.4-.9z" fill-rule="evenodd"/>
</g>
<path d="M39.7 144.7h9v.6h-9z" fill="#24211d"/>
<path d="M63 80h7.6" fill="none" stroke="#24211d" stroke-width=".28"/>
<g fill="#24211d">
<path d="M70.3 79.3l1.7 .9-1.7 .8v-1.7l1.7 .9z" fill-rule="evenodd"/>
<path d="M70.3 64.2l1.7 .8-1.7 .8v-1.6l1.7 .8z" fill-rule="evenodd"/>
</g>
<g fill="#24211d">
<path d="M65 64.7l.3 .3v15.2h-.3z"/>
<path d="M65 64.7h5.6v.6h-5.6z"/>
<path d="M67.2 80.2h.6v59.2h-.6z"/>
</g>
<path d="M64.2 139.3h3.3" fill="none" stroke="#24211d" stroke-width=".3"/>
<path d="M62.7 139.4l1.7-.8v1.6z" fill-rule="evenodd" fill="#24211d"/>
<path d="M48.7 95h13.5v7.9h-13.5z" fill="#fff"/>
<g fill="#24211d">
<path d="M61.9 117.2h5.6v.6h-5.6z"/>
<path d="M48.7 102.6h13.5v.3h-13.5zM62.2 102.9h.3zM61.9 95h.6v7.9h-.6zM62.2 95h.3zM48.7 95h13.5v.3h-13.5zM48.4 95h.3zM48.4 95h.3v7.9h-.3zM48.4 102.9h.3z"/>
</g>
<path d="M67.5 113.7h2.8" fill="none" stroke="#24211d" stroke-width=".3"/>
<path d="M70 112.7l1.7 .9-1.7 .8v-1.7l1.7 .9z" fill-rule="evenodd" fill="#24211d"/>
<path d="M85.9 90.3v4.2" fill="none" stroke="#24211d" stroke-width=".28"/>
<path d="M85.8 88.9l.8 1.7h-1.7z" fill-rule="evenodd" fill="#24211d"/>
<path d="M85.9 102.3v5.1" fill="none" stroke="#24211d" stroke-width=".28"/>
<path d="M84.9 107.4h1.7l-.8 1.4 .8-1.4-.8 1.4z" fill-rule="evenodd" fill="#24211d"/>
<path d="M78.3 124v38.7" fill="none" stroke="#24211d" stroke-width=".28"/>
<path d="M78.5 122.6l.8 1.4h-1.7z" fill-rule="evenodd" fill="#24211d"/>
<path d="M83.4 124v38.7" fill="none" stroke="#24211d" stroke-width=".28"/>
<path d="M83.2 122.6l1.1 1.4h-1.9z" fill-rule="evenodd" fill="#24211d"/>
<path d="M88.1 124v38.7" fill="none" stroke="#24211d" stroke-width=".28"/>
<path d="M88.3 122.6l.8 1.4h-1.9z" fill-rule="evenodd" fill="#24211d"/>
<path d="M93.2 124v38.7" fill="none" stroke="#24211d" stroke-width=".3"/>
<g fill="#24211d">
<path d="M93.3 122.6l.9 1.4h-1.7z" fill-rule="evenodd"/>
<path d="M145.5 150.9l1.7 .8-1.7 .9v-1.7l1.7 .8z" fill-rule="evenodd"/>
</g>
<path d="M133.8 151.5h12v.5h-12z" fill="#24211d"/>
<path d="M99.8 80h29.7" fill="none" stroke="#24211d" stroke-width=".28"/>
<path d="M129.3 79.3l1.7 .9-1.7 .8v-1.7l1.7 .9z" fill-rule="evenodd" fill="#24211d"/>
<path d="M99.8 65.1h29.7" fill="none" stroke="#24211d" stroke-width=".28"/>
<path d="M129.3 64.2l1.7 .8-1.7 .8v-1.6l1.7 .8z" fill-rule="evenodd" fill="#24211d"/>
<path d="M107.8 80.2v59.5M107.7 139.5h38.1" fill="none" stroke="#24211d" stroke-width=".28"/>
<path d="M145.8 138.8l1.7 .9-1.7 .8v-1.7l1.7 .9z" fill-rule="evenodd" fill="#24211d"/>
<text font-size="6.3" x="14" y="42.7">BLOCK DIAGRAM</text>
<g font-size="4.9">
<text x="14" y="30.8">VFD Driver/Controller IC</text>
<text x="179.8" y="30.8">PT6312B</text>
</g>
<g font-size="3.5">
<text x="14" y="264.9">PT6312B V1.2</text>
<text x="100.2" y="264.9">- 2 -</text>
<text x="174.5" y="264.9">December, 2005</text>
</g>
<g font-size="3.2">
<text x="172.5" y="16.8">Fax: 886-2-29174598</text>
<text x="173.7" y="13.1">Tel: 886-2-66296288</text>
<text x="154.7" y="20.4">URL: http://www.princeton.com.tw</text>
</g>
<g font-size="2.5" fill="#24211d">
<text x="176.7" y="59.6">SG1/KS1</text>
<text x="81.2" y="66">Control</text>
<text x="176.7" y="63.2">SG2/KS2</text>
<text x="28.4" y="70.2">DIN</text>
<text x="176.7" y="66.8">SG3/KS3</text>
<text x="176.7" y="70.4">SG4/KS4</text>
<text x="25.1" y="74.4">DOUT</text>
<text x="51.3" y="74.5">Serial</text>
<text x="52.2" y="77.4">Data</text>
<text x="176.7" y="74.1">SG5/KS5</text>
<text x="176.7" y="77.7">SG6/KS6</text>
<text x="27.6" y="78.6">CLK</text>
<text x="27.7" y="83.2">STB</text>
<text x="49.4" y="80.2">Interface</text>
<text x="73.3" y="82.1">(16 bits x 11 Words)</text>
<text x="75.5" y="79.3">Display Mem ory</text>
<text x="176.7" y="81.3">SG7</text>
<text x="28.4" y="87.8">VDD</text>
<text x="137.9" y="86.8">Segment Driver/</text>
<text x="176.7" y="85">SG8</text>
<text x="176.7" y="88.6">SG9</text>
<text x="28.6" y="94.9">R</text>
<text x="140.9" y="92.4">Grid Driver/</text>
<text x="176.7" y="92.3">SG10</text>
<text x="176.7" y="95.9">SG11</text>
<text x="24.7" y="100.4">OSC</text>
<text x="52.4" y="99.9">OSC</text>
<text x="74.5" y="99.1">Timing Generator</text>
<text x="137.6" y="98">Key Sc an Output</text>
<text x="176.7" y="104.6">SG12/GR11</text>
<text x="27.5" y="112.1">SW1</text>
<text x="176.7" y="109.9">SG13/GR10</text>
<text x="27.1" y="115.7">SW2</text>
<text x="27.1" y="119.4">SW3</text>
<text x="50" y="115">General</text>
<text x="52" y="117.8">Input</text>
<text x="79.1" y="114.9">Key Matrix</text>
<text x="80.5" y="117.7">Memory</text>
<text x="176.7" y="115.3">SG14/GR9</text>
<text x="27.1" y="123">SW4</text>
<text x="49.7" y="120.6">Register</text>
<text x="176.7" y="120.6">SG15/GR8</text>
<text x="176.7" y="125.8">SG16/GR7</text>
<text x="26.4" y="135">LED1</text>
<text x="176.7" y="137.4">GR1</text>
<text x="26.1" y="142.2">LED3</text>
<text x="26.1" y="138.6">LED2</text>
<text x="51.5" y="142">Driver</text>
<text x="52.6" y="139.3">LED</text>
<text x="176.7" y="141.3">GR2</text>
<text x="26.1" y="145.8">LED4</text>
<text x="149.8" y="147.2">Grid Driver</text>
<text x="176.7" y="145.2">GR3</text>
<text x="176.7" y="149.1">GR4</text>
<text x="110.3" y="152.4">Dimming Circuit</text>
<text x="176.7" y="153">GR5</text>
<text x="176.7" y="156.9">GR6</text>
<text x="76.9" y="169.1">K1 K2 K3 K4</text>
<text x="103.7" y="169.1">VDD</text>
<text x="112.2" y="169.1">GND</text>
<text x="121.9" y="169.1">VEE</text>
</g>
</svg>
